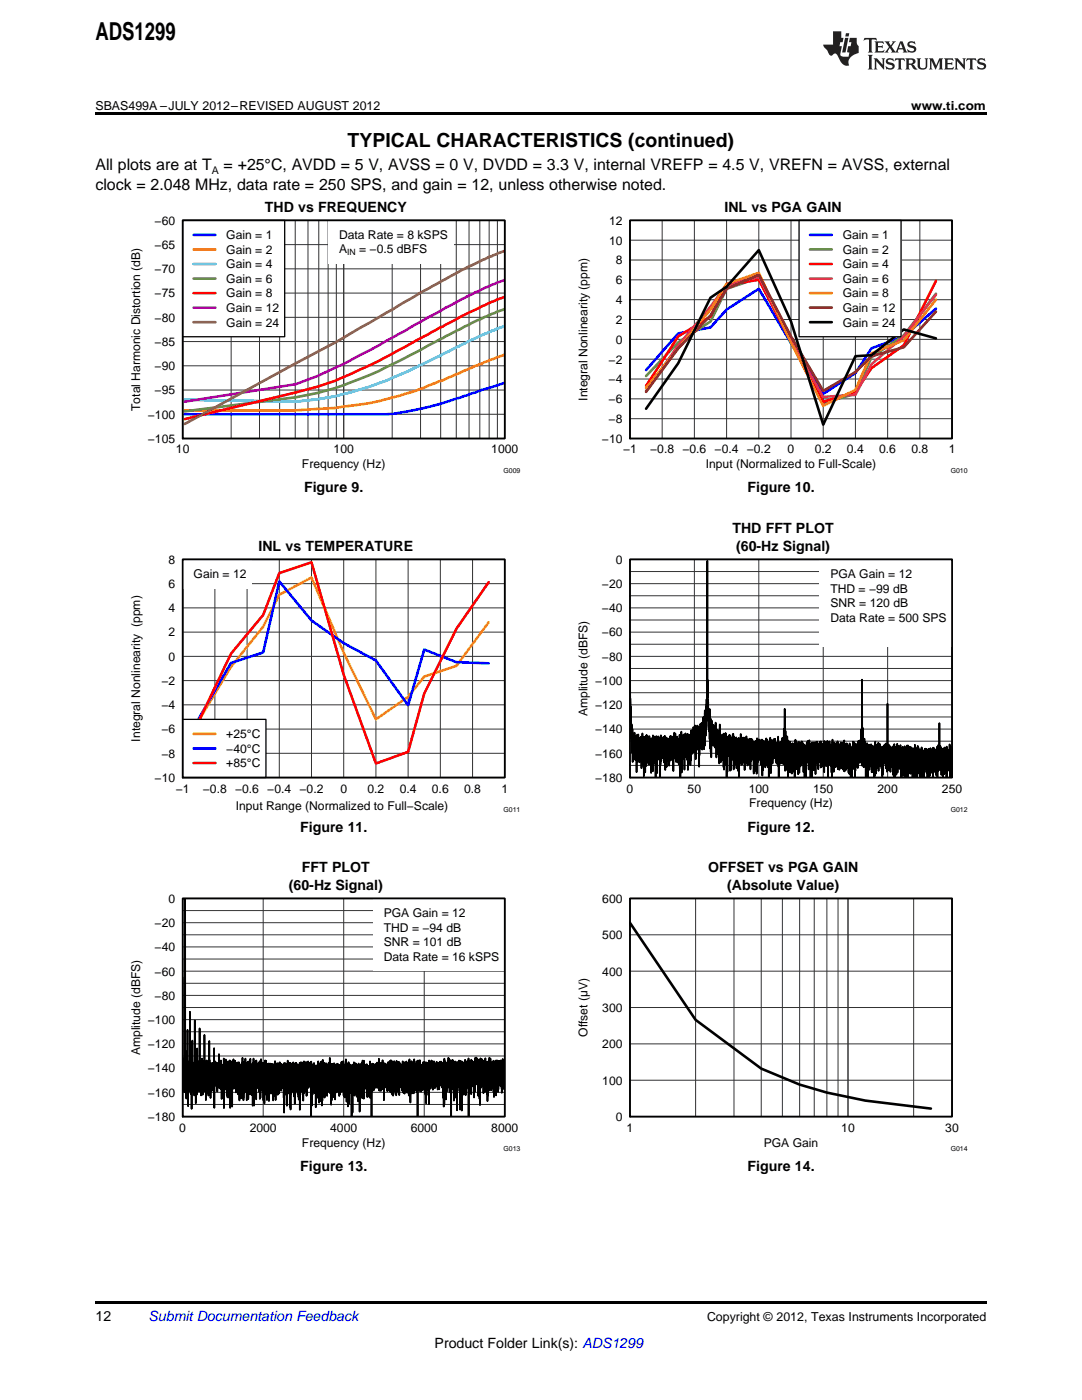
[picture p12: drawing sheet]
<svg xmlns="http://www.w3.org/2000/svg" width="216mm" height="279mm" viewBox="0 0 216 279" stroke-linecap="round" stroke-linejoin="round" font-family="sans-serif">
<path d="M36.4 179.3h64.3v43.5h-64.3z" fill="none" stroke="#000" stroke-width=".26"/>
<g fill="none" stroke="#333" stroke-width=".2">
<path d="M36.4 179.3h64.3v43.5h-64.3zM52.5 179.3v43.5M68.6 179.3v43.5M84.7 179.3v43.5M36.4 198.7h64.3M36.4 196.2h64.3M36.4 193.8h64.3M36.4 191.4h64.3M36.4 189h64.3M36.4 186.6h64.3M36.4 184.1h64.3M36.4 181.7h64.3"/>
<path d="M36.4 218h64.3M36.4 215.6h64.3M36.4 213.2h64.3M36.4 210.7h64.3M36.4 208.3h64.3M36.4 205.9h64.3M36.4 203.5h64.3M36.4 201.1h64.3M36.4 220.4h64.3"/>
</g>
<path d="M36.5 195.1v18.3v.5v-1.9l.1 5 .1-5 .1 6 .1-7.8v1v-.8v-31l.1 35.3 .1-3.2v4.7v-5l.1 8.1v-5.7v2.5v-3.3l.1 4.6v-4.8v4.8l.1-5.1v4v-10.8l.1 15.3 .1-8.9 .1 5v-4.3v3.1v-3.3l.1 3.9v-4.4v4.6l.1-3.9v1.8v-12.5v15.1l.1-5.1 .1 6.4v-5.7v2.7v-3v5.8l.1-5.8v9l.2-13.6v7.1l.1-2.7 .1 5.5v-5l.1 4.7v-4.4v2.8l.1-2.6v5.5l.1-15v12.1v-1.8v2.4v-3.7v5.5l.1-5.4v3.9l.1-3.8v7.4v-6.7v-.1v.6v-1.1l.1 5.7v-6.5v6.4l.1-9.3 .1 7.3v-3.8l.1 2.6v-3.1l.1 4.2v-4.1v3.8l.1-4.3 .1 6v-12.6l.1 12.3v-5.8l.1 5.2 .1-5.1v1.9v-1.4v6.3l.1-6.2 .1 4.3v-5.5l.1 7.3 .1-6.7v3.7v-3l.1 2.7v-2.5v.1v4.2l.1-4.9 .1 3.5v-9.1v9.5v-3.3l.1 5.1v-5.6l.2 7.4v-7.8l.1 5.9 .1-6.1v5.8l.1-4.6v4.9v-4.8v1.7v-1.4v4.9l.1-5.8 .1 6.4v-6.5l.1 5.6v-5.2v4.7l.1-9.6v8.6l.1-4 .1 6.8 .1-6.9v3.7l.1-3.5v5.3l.1-5.5 .1 5.4v-5.5l.1 4.8v-4.8v1.2v-.8l.1 5v-4.9l.1 4.2v-4.1v4.7v-8.2l.1 11.9 .1-9.3v4.8v-3.5v1.6v-1.7v2.6l.1-3.1v4v-4.1l.1 3.8 .1-4.2 .1 4.9v-4.7l.1 5.7v-4.6v2.9v-3.5l.1 3.6v-3.4v2.7v-2.5l.1 3.7v-4.8l.1 5.1v-6.7l.1 5.9v-3.1v1.2v-1.3v1.5l.1-1.6v1.7v-2.6v3.3l.1-3.6v5.5l.1-5.7v5.4v-4.6v3.9l.1-3.7v3.1v-2.9v6.5v-6.7l.1 5.1v-5.2v5.6v-5.5l.2 4.7v-4.6v2.7v-2.1v1.6v-1.4v4.4l.2-6.7v10v-9.3l.1 5.6v-5.2l.1 2.9v-3.2v4.1v-4.3v-.2l.1 4.4 .1-4.6v5.9l.1-4.7v4.5v-4l.1 5.5v-6.1l.1 6.5v-5.5v4.8l.1-6.5 .1 6.1v-5.8l.1 4.5v-4.3l.1 6.8v-7.5l.1 9.5 .1-9.2 .1 5.6v-4.4v4.8l.2-6.1v9.1l.1-8.8 .1 5.1 .1-5.8 .1 5.9v-3.8v2.1v-2.2v2.3v-2.8v3.7v-4.6l.1 5 .1-5.3 .1 5.4v-5l.1 5.4v-4.2v4.7v-5.6l.1 4.3 .1-4.3v5.5l.1-5.9 .1 4.6v-4.1v5.9l.2-6.4v4.2l.1-3.7v7.1v-7.2l.1 5.5v-5.3l.1 1.8v-1.2v5.6l.1-6.3v6.7v-6.1v2.6v-2.9l.1 6.3v-6.4v-.1v1.8v-1.9v4.9v-4.4l.1 3.8 .1-5.7 .1 6.2v-3.5v5.4l.1-6.8v7.2l.1-7.7v6.2l.1-5.7 .1 5.5 .1-6.6 .1 6v-5.2l.1 5v-4.6v7.1l.1-7.6 .2 4.2v-4.3v7.5l.1-7.2v4.8v-5.2l.1 5.5v-5.2l.1 4.9 .1-4.5v5.9v-7.1l.1 5.9v-3.4v2.2v-3.3l.1 3.6v-3.8l.1 6.1 .1-4.6v1v-1.2v1.7v-3.1l.1 4.4v-4.6v8.5v-7.8l.1 3.5v-3.6v4.8l.1-6.3 .1 9.3v-7.8l.1 1.5v-1.9v4.7l.1-4.6 .1 3.3v-4l.1 7.6v-7.8l.1 5v-4.4l.1 2.9v-2.3v4.4l.1-4.9 .1 3.9v-3.9l.1 3.6v-3.5v4.3v-4.6l.1 5.9 .1-6.2v7.5l.1-6.3v4.1l.1-4.8v6.8l.1-7.7 .1 4.9 .1-3.6v2.7v-2.5v4.6l.1-5.4v4.9v-4l.1 4.9v-5.4l.1 7.1v-7.5l.1 6v-5.3l.1 7.4v-7v2.7v-3.1l.1 3.3v-3.7v5.2v-6v5.3l.2-5.2v4.5v-3.6v5.9l.1-6.2 .1 7.3v-6.9l.1 5.3v-5l.1 4.1 .1-4.8v6.3v-6.4l.1 7.5v-6.4l.1 4.7 .1-5.7 .1 4.9 .1-4.5v5.6v-5.8v2.3v-2.5l.1 4.4 .1-4.4 .1 5.4 .1-3.4v4.8v-5.5v6v-6.7v3.6l.1-4v6.2v-5.2l.1 4.5v-4.9v1.4v-1.5v3.7l.1-4.5v4.7l.1-5.1 .1 7.7v-7.3l.1 4.5 .1-4.2v4.2v-4v4.4l.1-4.9v6.1l.1-5.8v6v-5.3v4.2l.1-5.2v4.5l.1-3.9v3.5v-2.9v2.1v-2v4.8l.1-5.9v5.4l.1-5.8v5l.1-4.5 .1 4.5v-3.9v3.7v-4.5l.1 5.4 .1-5.4v4.8l.1-4.4v4.2v-3.7v2.9l.1-3.4v4.2v-4.1l.2 4.1v-3.9v6.1v-6.9l.1 9.9 .1-9.9 .1 6.3v-6.3l.1 6 .1-5.9v3.8l.1-3.3v7.6v-7v1.7v-1.5v7.1l.1-7.7v3.3l.1-3v3v-4.6v6.6l.1-5.6 .1 4.6v-4.6v4.2l.1-4.7 .1 5v-4.5v8.2l.1-8.8 .1 9.3 .1-8.9v5.7v-5.7l.1 4.6v-4.8v5.2l.2-4.9 .1 4.4v-5v6l.1-5.6v6.4l.1-6.4v4.8l.1-4.8v7.9l.1-8v6.1l.1-6.3v5.8l.1-5.7 .1 4.3v-4l.2 5.1v-4.3v5l.1-5.7v3.9v-3.7l.1 6.2v-6v6.5v-6.2l.1 3.6 .1-4.8v9.4v-9.1v5.1l.1-4.9v4v-3.9l.1 4v-4.7l.1 3.8 .1-3.7v5.8l.1-5.3v5.2l.1-5v5.7l.1-6.3v7.5v-7.7l.1 6.2 .1-6.4v6v-4.2v4.3v-4.8l.1 3.2v-3.4v4.7v-5.2l.1 4.1v-4.3v4.4l.1-4.6 .1 5.7v-5.2v3.1v-2.7v2.6v-2.3l.1 .3v5.2v-6.1v5.8l.1-6.5 .2 5.2v-5.3v5.3l.1-4.6v4.4v-4.7v4.3l.1-4.4 .1 4.4v-4v2.9l.1-2.2v3.6l.1-4.7 .1 10.8v-11l.1 4.8v-4.3v3.4v-3.1l.1 7.9v-7.8l.1 5.6v-5.8l.1 3v-3.3l.1 5 .1-5.2 .1 6.1v-5.6l.1 5.3 .1-5.1v8.2v-8.2v5.5l.1-5.7 .1 4.1v-4v3.4v-3.3v2.1l.1-2.2v2.5v-2.5v4l.1-4 .1 6.4v-7.3v6.3l.2-5.4v7.4v-7.8l.1 5.8 .1-5.8 .1 4.4v-4.3v7.4l.2-8v6.9v-6.2v8.1v-7.4v1.4l.1-1.7v6.8l.1-8.2v5l.2-3.8v3.9l.1-4.5v6.8l.1-5.3v5.5v-6.1v4.1v-3.6v2.7l.1-3.4v3.7l.1-4.3v6.2v-4.6v-.1v1l.1-1v2v-2.6v2.9v-3.1v3.2l.1-3.9 .1 6.5v-5.6v2.9v-3.3l.1 5.3v-4.8l.1 3.1v-3.6l.1 4.4 .1-5.1v5.5l.1-6.4v7.1l.1-5.9 .1 5.2v-4.8v2.6l.1-2.5v7.7l.1-8.2 .1 6.5 .1-6.5v1.4v-1l.1 6.3v-4.8v.7v-1.9l.1 4.7 .1-5.5v5.5v-5.2l.1 4.1 .1-3.1v5.9v-6.3v3l.1-3.7v5.3l.1-5.1 .1 5.4 .1-5.7v3.7l.1-3.6v1.3v-.8v4.7l.1-5.2 .2 4.9v-4.2v5.6v-6.2l.1 5.9v-5.5l.1 5 .1-4.9 .1 4.3v-4.5v5.1l.1-6v5.7v-5.6l.1 5.4v-5.3v4.4l.1-4.1 .1 4.3v-4.9l.1 6.8 .1-5.4v5.6v-6.2l.1 6.4v-6.6l.1 5.9 .1-6.9 .2 8.5v-7.5l.1 4.5v-4.2v3.2l.1-2.8v2.3v-1.6v7l.2-8.8 .1 8.3v-7.9v5.8l.1-5.8 .1 4.3v-3.8v4.3v-4.4v2.4v-2.2v.9l.1-.5v4.6v-5.3v5.4l.1-5.5 .1 10.3v-9.3v2.3v-3l.1 5.7v-5.8v9.3v-9.6l.1 5 .1-4.3v2v-2.1v3l.1-4.1 .1 6.7 .1-5.7v3.4v-3.3v-.3l.1 3.5v-4.1l.1 5.8 .1-5.4 .1 6.3v-5.8v-.2v3.4v-3.6l.1 4.9 .1-5v5.1l.1-4.8v6.9l.1-7.6v6l.1-5.6 .1 9.3v-9.3v3.5v-3.2l.1 3.8v-3.4l.1 2.6v-2.8v2.4v-2.3l.1 3.5v-4.4v6.5l.1-6.7 .1 7.1v-7.6l.1 5.1 .1-4.4v5.2v-5.3l.1 7.1v-7.6l.1 5.8 .1-5.1 .1 3.8v-3.7v2.9l.1-2.6v1.5l.1-1.3v4.2l.1-4.8v6.5l.1-6.4v6.2v-5.9l.1 6.1v-6.1v4.8l.1-4.9 .1 4.4 .1-4.3v4.5v-4.5l.1 6.3v-7.3l.1 4.9 .1-4v2.2v-2v1.3v-1.2v5.2l.1-5.8v10.5l.1-10.3 .1 3.2v-3.5v5.3l.1-4.8v4.6l.1-5.1 .1 5.3v-5.2l.1 4.3 .1-4 .1 3.8v-3l.1 3.6v-4.5v2.3v-2.5v4.2l.1-4.3v4.2l.1-4.2v3.6l.1-3.8v5l.1-5 .1 4.3 .1-5.1v5.6l.1-3.5v4.2l.1-5.4 .1 4.6v-4.3l.1 5.2 .1-5.6 .1 3.8v-3.7v4.8l.1-5.4 .2 5.8v-5.2v2.2v-2.1l.1 .8v-.6v7.1v-7.4l.1 4.9v-4.4l.1 4.4 .1-4.8v4.1l.1-4 .1 3.2v-3l.1 2.6 .1-2.3v4.9l.2-5.9 .1 4.4v-4.2l.1 3.3v-3v5.3l.1-6v6.2v-4.9v.6l.1-1.3v3.6l.1-4.3v6.4l.1-6.3 .1 5.7 .1-5.5v6.6l.1-6.1v6.3l.1-6.8v6.5l.2-6.6v2.8l.1-2.4v5.4l.1-5.1v.2v5.1v-5.3l.1 5.2v-5.5l.1 6.4v-6.9l.1 5.9 .1-5.6v5.8v-5.9l.1 4.9v-4.5l.1 5v-4.2v1.2v-1l.1 4.9v-6.2l.1 6.6v-6.5l.1 4.6 .1-4.2 .1 4.5v-4.6v3.7l.1-3.4v4.4l.1-4.6 .1 5.2 .1-5.9 .1 6.3v-5.6l.1 4.5v-4.5l.1 3.6v-3.6v3.1v-2.9v5.6l.1-6.3v5.8l.1-4.9v3.7v-4l.1 4.6 .1-5.4 .1 6.3 .1-5.9v5.2l.1-5.3 .1 4.3v-3.3v2.6v-1.9v3.7v-4.7v5.5l.1-5.7v6l.1-7.2 .1 6.1v-5.2l.1 2.1v-1.6v7.2l.1-7.7v4.5l.1-5 .1 6.4v-5.8l.1 5.6 .1-5.7v3.9v-3.5l.1 5.4v-6.1l.1 6.2v-6.8l.1 6v-5.2l.2 4.6v-4.3l.1 3.3v-2.9v2.7v-2.1l.1 4.1v-5.8l.1 6.1 .1-6v11l.1-11.3v3.9l.1-.7v.9v-3.4l.1 4.3v-3.2v3.5v-3.5l.1 3.7v-3.9v4.5l.1-6.1v5.2l.1-4.6 .1 5.2v-4.7v5.2l.1-5.2v3.8l.2-4v5.1l.1-5.6 .1 3.8v-3.6v3.6l.1-3.8v4.2v-4.2v4.5l.1-4.5v5.3l.1-5.1v3v-2.9l.1 6.1v-6.2l.1 6.4v-6.6v8.2l.1-7.4 .1 3.4v-3.3v4.7l.2-5.5 .1 6.5 .1-6.4v8.2v-8.8v3.7l.1-2.6v3.9l.1-4.6v5.2l.1-4.7v4.8l.1-5.2v4l.1-4.5 .1 5.1 .1-4.2v4.1v-4.8l.1 5.7v-4.4v2.4l.1-3.1v4.1l.1-4.7 .1 5.3v-4.8l.2 4.8v-4.9v4.7l.1-4.2 .1 3.2v-4v3.8v-3l.1 3.3v-3.6l.1 4v-3.6v4.6v-5.3l.1 3.1v-3.1v2.8l.1-2.6v5.1l.1-4.7v4.7l.2-5.5v3.2v-2.3v2.8v-3.3l.2 3.5v-3.9l.1 4.7v-4.6l.1 5v-4.9l.1 3.2v-3.1l.1 6.9v-6.6l.1 4.4v-4.3v8.3l.1-9.1 .1 8.6v-9.1v6.3l.1-5.8v3.9l.1-3.6v3.1v-3.2l.1 7.4 .1-6.9v5.4v-5.2l.1 3.7v-4.1l.1 4.9v-5v4.2v-4.6l.1 3.8 .1-3v2.7v-4.2v5.9l.1-5.7 .1 4.6v-3.9v6v-6v1.4v-1.8l.1 4.8 .1-4.8 .1 5.5v-4.8v2.3v-1v9.3v-9.8v-.1l.1 5.2v-6.3v5l.1-5.1v5.5l.1-5.8 .1 5.3 .2-4.8v7.7v-7l.1 3.1v-3.3l.1 2.6v-3.3l.1 6.8 .1-6.5v7l.1-7 .1 9.5v-9.6l.1 4.5v-4.5v2.2v-1.9l.1 4.3v-4.1v4.1v-3.2v2.5l.2-4.3 .1 6.2 .1-5.2v8.9v-9.5l.1 4v-4.3v4.2l.1-3.9 .1 5.8v-6v9.8l.1-9.4v4.3v-4.6v6l.1-6v3.9l.1-3.6v6.3l.1-5.7v2.1v-2.5v4.1l.1-4.2 .1 5.9v-6.2l.1 6.3v-6.8l.1 7.1 .1-6.1v3.9v-4.5l.1 5.5 .1-5.6v4.8l.1-4.4 .1 4.8v-4.3v4.1v-5.2l.1 4.9v-5.3v11.7l.1-11.1v4.7l.1-4.3 .1 4v-3.2v2.4v-2l.1 4.8 .1-6.4v6.6v-6.9l.1 5.3 .1-5v3.5l.1-3.5v3v-2.9l.1 4.3v-4.2v4.4v-4l.1 2.4v-2.9l.1 7.1 .1-6.9 .1 5.8v-5.8v2.2v-2.4v2.5l.1-3.3v4.7l.1-3.5v3.6l.1-4.8v5.2l.1-4.1v4.3l.1-5.1 .1 3.5v-3.2v7l.1-7.2 .1 5.8v-4.7l.1 .9v-.7v6.5v-7.8l.1 9.1 .1-9.4 .1 5.9v-4.6l.1 3.7 .1-4.8 .1 3.8v-3.2v4.8l.1-5.1 .1 6.5v-6.4l.2 5.7v-5.2v5v-5v2.3v-1.8v1.2v-1l.1 4.9 .1-6.7v5.8l.1-5v5l.1-4.6 .1 6 .1-6v7.4v-7.3l.1 6.1v-6.8l.1 5.9v-5.7v5.5l.2-6.4 .1 6.4 .1-6.2v4.6l.1-3.7v5.4v-5.4l.1 5 .1-4.5v4.1l.1-5v5l.1-5 .1 6.2v-6.3l.1 7.2v-6.8l.1 5.9v-5.5l.1 5.4 .1-5.9v4.7v-4l.1 5.9v-7v5.5l.1-4.7v4.1l.1-4v5.2l.1-6.1 .1 6.3v-5v3.4v-3.6v4.7l.1-5.7 .1 4.8v-2.8l.1 2.6v-3.8v1.5v-1.7v2.9l.1-3.2 .1 4.8v-5.2l.1 4.1 .1-3.6v4.5v-4.7v6.2l.2-6.8 .1 6v-4.5l.1 2.9v-3.3v3.9v-3.9l.1 4.8v-5.1l.1 3.5v-3.3v5v-4.7v1.3v-.8" fill="none" stroke="#000" stroke-width=".35"/>
<path d="M74.4 179.3h26.3v14.5h-26.3z" fill="#fff"/>
<path d="M36.4 179.3h64.3v43.5h-64.3zM125.7 179.3h64.3v43.5h-64.3z" fill="none" stroke="#000" stroke-width=".35"/>
<path d="M36.4 111.6h64.3v43.6h-64.3zM125.7 179.3h64.3v43.5h-64.3z" fill="none" stroke="#000" stroke-width=".26"/>
<g fill="none" stroke="#333" stroke-width=".2">
<path d="M36.4 111.6h64.3v43.6h-64.3zM36.4 116.5h64.3M42.9 111.6v43.6M49.3 111.6v43.6M55.7 111.6v43.6M62.2 111.6v43.6M68.6 111.6v43.6M75 111.6v43.6M81.4 111.6v43.6M87.9 111.6v43.6M94.3 111.6v43.6M36.4 135.8h64.3"/>
<path d="M36.4 131h64.3M36.4 126.2h64.3M36.4 121.3h64.3M36.4 150.3h64.3M36.4 145.5h64.3M36.4 140.7h64.3M125.7 179.3h64.3v43.5h-64.3zM138.8 179.3v43.5M146.5 179.3v43.5M151.9 179.3v43.5M156.1 179.3v43.5M159.6 179.3v43.5"/>
<path d="M162.5 179.3v43.5M165 179.3v43.5M167.2 179.3v43.5M169.2 179.3v43.5M182.3 179.3v43.5M125.7 193.8h64.3M125.7 186.6h64.3M125.7 215.6h64.3M125.7 208.3h64.3M125.7 201.1h64.3"/>
</g>
<path d="M125.7 184.2l13.1 19.3 13.1 9.8 7.7 3.2 5.4 1.6 7.7 1.5 13.1 1.6" fill="none" stroke="#000" stroke-width=".52"/>
<path d="M97.5 124.2l-6.4 8.7-6.4 2.1-3.3 4-6.4 4.6-6.4-13.3-6.4-15.1-6.5 3.5-3.2 6.4-6.4 8-6.4 10.7" fill="none" stroke="#ffd700" stroke-width=".52"/>
<path d="M97.5 132.4l-6.4-.2-6.4-2.6-3.3 11.2-6.4-9-6.4-3.4-6.4-4.6-6.5-7.8-3.2 14.2-6.4 2.1-6.4 11.1" fill="none" stroke="#00f" stroke-width=".52"/>
<path d="M97.5 116.2l-6.4 9.3-6.4 12.9-3.3 11.6-6.4 2.4-6.4-17.7-6.4-22.5-6.5 2.2-3.2 8.3-6.4 7.8-6.4 13.4" fill="none" stroke="#f00" stroke-width=".52"/>
<path d="M36.4 143.6h16.7v11.6h-16.7z" fill="#fff"/>
<path d="M36.4 143.6h16.7v11.6h-16.7z" fill="none" stroke="#000" stroke-width=".26"/>
<path d="M38.6 146.5h4.4" fill="none" stroke="#ffd700" stroke-width=".52"/>
<path d="M38.6 149.4h4.4" fill="none" stroke="#00f" stroke-width=".52"/>
<path d="M38.6 152.3h4.4" fill="none" stroke="#f00" stroke-width=".52"/>
<path d="M36.4 111.6h13.9v5.8h-13.9z" fill="#fff"/>
<path d="M36.4 111.6h64.3v43.6h-64.3zM125.7 127.5l.1 14.2v-2.3l.2 8.1v-3l.1 2.8v-1.9l.1 4.7v-4.6v.2v6.4l.1-5.5v4.2l.1-3.3v3.8l.2-5.1 .1 5.5 .1-4.5v-.1l.1 3.5 .1-3.5v7l.1-7.5 .1 4 .2-4 .1 4.3v-3.2l.1 4.4v-4.4l.1 4.1 .1-4.6 .1 3.8v-4l.1 6.3v-5.5l.1 3.2 .1-4.6v6l.1-4.4v3.5l.1-2.6v2v-3.8l.1 7.8 .1-7.8 .1 3.7v-2.4v1.2v-.7v5.2l.1-7 .1 3.9v-2.4l.1 4.3v-6.2l.1 5.3 .2-5v4l.1-3.3v4.7l.1-4.2v4.4l.1-5.7 .1 5.5v-4.2v.4v-.8l.1 2.7v-2.8l.1 3.8v-4.2v7l.1-6.4 .1 2.9 .1-3.4 .1 6.5v-7.1l.1 4.2 .1-4v4.5l.1-4.5 .1 5.4v-5.2v4.5l.1-3.9v7.4l.1-6.8v2.3l.1-3.8v6v-5.5l.1 6.9 .1-6.8v4l.1-4.6 .1 4v-3.4l.1 2.7v-2.5v3.9v-4.3l.1 3.8v-3.2l.1 2.6v-2.3v7l.1-8.4 .1 1.2v-1.3v5.1l.1-4.4 .1 3.9v-3.4l.1 3.3v-2.9v2.5l.1-2.8v2.2l.1-3.1v4l.1-3.7v4.8l.2-5.2v6.7l.2-6.5 .1 3.1v-3.1v5.9l.1-4.6v1.5l.1-2.1v4l.1-4.5 .1 3.5v-3v2.9l.1-2.8v.9v-.6v4.5v-5.2l.1 4.5v-3.8l.1 2.5v-2.9v2.9l.1-4 .1 4.9 .1-4.4 .1 4 .1-4.2 .1 3.6v-3.7l.1 6.9v-6.2v2.6l.1-4.1 .2 5.2 .1-5v4l.1-2.8v4.5l.1-4 .1 3.5v-2.2v2v-4.4l.1 2.8v-2.2l.1 3.6v-3.7v4.7l.1-4.7v5l.1-4.9v-.1v3.5l.1-4.4v6.7l.1-6.1 .1 8v-7.2v3.8l.2-5.8v8.2l.1-7.1 .1 2.3 .1-2.6v2.7v-2.7v3.5v-3.6l.1 4.7 .1-4.8 .1 7v-6.2v3.1v-3.2l.1 2.4 .1-3.3v4.4l.1-3.2v3.5l.2-4.1v4.7l.1-5.3 .1 7.3v-6.8l.1 5.3v-4.8l.1 2.9v-3.3v4.3l.1-4.5v2.5v-2.7l.1 3.4v-3.4l.1 6.1v-4.8v1.4v-2.2v4.7l.1-5.9v2.6l.1-2.8 .1 4.8 .1-4.7 .1 4.4 .1-5.1v5l.1-3.7v2l.1-2.2v3.7l.1-5.1 .1 6.7 .1-6 .1 4.3v-4.8v3.7l.1-2.9v2.9v-3.9l.1 4.6 .2-3.8v4l.1-4.5v7.9v-7.2l.1 5 .1-5.8v2.3v-2.3l.1 2.6v-3.1v3.6l.1-3.5v1v-.6v4l.1-4.7 .1 4.1v-4.2v5.4v-4.7l.1 4v-4.5v4v-3.6l.1 1v-2.7l.1 4.4 .1-4.5v6.5l.1-5.7v5.1v-7.1v4l.1-3.3 .1 4.4v-4.2v1.2l.1-1.9v3.2l.1-5.8 .1 .6v-.3v-27.8l.1 27.4v-3.6l.1 7.2v-2.8l.1 5.3v-2.7l.1 3.2v-2.9l.1 3.1v-2.1v3.5l.1-6v7.9l.1-6v6.6v-6.4v6.4l.1-5.4v3.2v-2.8v6.1v-6.3v1l.1-1.6v3v-3.1v3.7l.1-3.9 .1 4.8v-3v2.1l.1-3v4.1l.1-4.2v3.8l.1-3.5 .1 4.2v-3.7l.1 2.7 .1-4 .1 4.7v-3.3v5.6l.2-5.4 .1 4.6v-4.7l.1 3.2v-2.8v2.3v-2.1l.1 4.3v-4.1l.1 5.3v-5v5.6l.1-7.8 .1 6.7v-4.1v3.8v-4l.1 3.4v-3.5v5.2l.1-4.8v1.5l.1-1.7v3.6l.1-4.1 .1 5v-4.4v.7v-1l.1 3.2 .1-3.6v6.6l.1-6.7v7.2v-6.8l.1 6v-6.1l.1 3.4 .1-3.8v5.4l.1-4.2v2v-1.9v1.7v-1.3l.1 4v-4.8v8v-7.9l.1 4.1v-4.3v6.9l.1-6.5v2.6v-2.7v3.1l.1-3.2v3.5v-3.8l.1 3.8v-2.9v2.9l.2-4.2 .1 7.2v-6.4l.1 4 .1-3.9v6.2v-6.6l.1 4.1 .1-3.8 .1 3.5 .1-4.5 .1 7.2v-6.6l.2 5v-3.7v.6v-.3v4v-4.9l.1 4v-3.7v2.4v-2.9l.1 3.2v-2.5v.8v-1.1l.1 2.6v-3.3l.1 6.1v-5.1v1.9l.1-2v3.6v-4.2l.1 3.7v-3.6l.1 6.3v-5.6v4.3l.1-5.3v2.3l.1-1.9v7.3v-5.4v1.3v-1.7v2.2v-2.8l.1 3.1v-3.9l.1 4 .1-5.3 .2 6.1v-5.2l.2 4.9v-4.6l.1 2.9v-3.4l.1 3.2v-2.7l.1 3v-3.5l.1 6.5v-6v3.1l.1-3.4 .1 3.7 .1-4.2 .2 5.5v-4.4l.1 4.8v-4.1v2.1v-2.5v3.2l.2-3.7v4.7l.1-5.1 .2 4.1v-3.7v5.7l.1-6.1 .1 4.5 .1-4.4v3.7l.1-3.6 .1 4v-3.3v3.2l.1-3.3 .1 6.2v-6.4l.1 3.3 .1-3.1v.6v-.3v4.5l.1-4.4v5v-5.1v2.4l.1-2.9v3.3l.1-3.4 .1 6.5v-7l.1 6.1v-6.1l.1 4.8v-4.2l.1 3.9v-2.6v2.4v-2.9v-.3l.1 .9v-1.1v2.7v-3v1.6l.1-1.8 .1 2.1v-2.3v2.1l.1-1.7v3.8l.1-3.9 .1 4.7 .1-5 .1 7.2v-5.7l.1 4.6 .1-4.9v.9v-1v3.5l.1-4.4v3.4l.1-3.2v2.8v-2v1.1v-.9v.5v2.8l.1-4.1 .1 1.8v-1.4v4.5v-5.1l.1 3.9 .1-4.5v4l.1-3.8v.1v5l.1-4.4v4.5l.1-4v4.3v-3.6v3.2l.1-3.5v3l.1-2.9v5.9l.1-7.2v5.9l.2-6.7 .1 7.1 .1-5.4v3.8v-3.6v1.9v-2.1v2.5l.1-3.7 .1 4.7 .1-4 .1 1.9v-2.2l.1 3.3 .1-4v3.5l.1-2.9v2.8v-3.4l.2 4.5 .1-3.5v3.9l.1-3.8v.6v-.5l.1 3.9v-4.2l.1 3.6v-3.7v3.2l.1-4.4 .1 8.2v-6.3v2.5v-2.9l.1 3.5 .1-3.8 .1 3.4v-.2v-3.3l.1 4.3v-4.2v4v-3.9l.1 3.9 .1-3.9v2.3l.1-3.3v3.7l.1-3.8 .1 5.3 .1-7.1 .1 5.1 .1-9 .1 12.3v-7.9l.2 5.7 .1-4.1v2v-1.6v5.8l.1-6.7 .1 4.3v-2.3v6.2M190 154.3v.9l-.1-5.9v4.1l-.2-4.5-.1 6.3-.1-6.6-.1 4.6v-3.5l-.1 2.6-.1-2.7v4.2l-.1-4v3.9l-.1-3.1v2.6v-2.2v4.2l-.1-6.2v6.2l-.1-6-.1 3.7v-3.5l-.1 3.5v-2v3.3l-.1-5v2v-1.4l-.1 4.7v-4.1v.6v-.8l-.1 3.6v-4.5v.3v-.2l-.1 5.8-.1-4.7v2v-2.2v3.5l-.1-3.7-.1 3.2v-4l-.1 5.4v-4.7v2.2v-2.8l-.1 3.1v-3.1v4.3l-.1-4.8-.1 4.7-.1-9.3v9.3l-.1-5-.2 5.4v-3.9v5l-.1-6.1-.1 3.4v-2.9l-.1 4.5v-3.9l-.1 4.6-.1-4.9v2.6l-.1-2.7v2.8l-.1-3.2v4.8l-.1-3.9-.1 2.9v-3.9v6l-.1-5.6-.1 4.7v-4.2v.8v-1.1v2.5l-.1-2.5v3.9l-.1-3.2v1.6v-2.5l-.1 3v-3.1v3.3v-3.5l-.2 5.6-.1-4.6v4.8l-.1-5.7-.1 2.2v-1.7v5.3v-5.1l-.1 2.5v-2.8v5.4l-.1-4.9v4v-4.1v3.7l-.1-4v4.4v-4.8l-.2 3.8-.1-3.9v3.6l-.1-3.5-.1 5.7-.1-5.1v2.4v-2.6l-.1 4.1-.1-4.2v5.4l-.2-6.1v5.7l-.1-5.3-.1 5.7-.1-5.4-.1 5-.1-4.9v1.8v-2.1v2.3l-.1-2.7-.1 5.1v-4.4l-.1 3.9v-4.9l-.1 5.3-.1-4.4v5.4v-5.8l-.1 5.8v-5.3l-.1 3.5-.1-4.8-.2 6.6v-5.5l-.1 5.1v-5.5l-.1 4.9v-4.2l-.1 2.5v-2.2v4.9l-.1-5.6v3.7l-.1-4-.1 4.7-.1-4.9v5.3l-.1-4.9v1.5l-.1-1.9-.1 4.6v-4.3v5l-.1-4.6v1.7v-2.6v3.8l-.1-3.9-.1 6.4-.1-6.4-.1 6-.1-5.3v3.2l-.1-3v5.5l-.2-6.3-.1 6v-5.5l-.1 4v-3.8v2.5l-.2-3-.1 5.8-.1-5.1v3.4v-3.1l-.1 5-.1-6.4-.2 4.7v-3.6v.6v-.5v3.5l-.1-4.4v3.2l-.2-3.3v3.4v-3.2l-.1 3v-2.8v4.9l-.1-5.8v3.8l-.1-3.2-.1 5.6v-5.3l-.2 3.5v-3.5l-.1 5.9-.1-6.7v6.7v-5.4l-.1 5-.1-5.9v5.4l-.1-4.7v3.2v-3.3v3l-.2-3.4v3.4l-.1-3v2.6v-2.4l-.1 3.4v-3.3v2v-1.3v3.6l-.1-5.2v4.6v-3.3l-.1 2v-2.9v3.5l-.2-4.2v5.1l-.1-4.3-.1 4.2v-13.2l-.1 13.6-.1-5-.1 4.4-.1-5v2.8v-1.9l-.1 2.7v-2.8l-.1 3.1v-3.7l-.1 3v-2.7l-.1 3.6v-2.7v1.8l-.1-1.5v3.8v-3.8l-.1 4.4v-4.8v5.3l-.1-6-.1 4.4-.1-3.5-.1 2.3v-2.3v2.9v-3.3l-.1 3.1-.1-4.2-.1 4.5-.1-3.8v4.8l-.1-5.6v3.4v-3.3l-.1 3v-2.4l-.1 4.3v-4.6v3.3l-.2-3.3v5.7v-5.7l-.1 2.8-.1-3.5v6.9l-.1-4.6-.1 4.9v-5.5l-.1 3.8v-3.9v.5v-.7v1.5v-1.8l-.1 3.9-.1-4.2v5.2l-.1-4.7-.1 4.8-.1-5.5-.1 3.8v-3.5v.4l-.1 3.2v-3.8l-.1 3.1v-3.1v4.9l-.1-5-.2 6.6-.1-4v4l-.1-6.9-.1 5.6-.1-4.7v.4l-.1 5.6v-4.7v1.6l-.1-2.1v3l-.1-5.6-.2 5.7-.1-7.8-.1 7.5-.1-17.2v16.7l-.2-6.7-.1 6.4-.1-3.2v3.5l-.1-4.5v3.3l-.1-2.8-.1 3.5-.1-3.9v5.1v-4.2v4.5l-.1-3.7v3.5v-3.4v1.1l-.1-1.4v1.8l-.1-2v3.3v-3.2v2.8l-.2-3.7v5.4l-.1-4.7v6.1l-.2-7.1v5.3v-4v.6v-.7l-.1 3-.1-3.1v3.4v-4.6l-.1 5.5v-4.6v3.2l-.1-2.4v5.4v-4.8v1.1l-.1-1.9-.1 4.8v-4.8l-.1 5.7v-5.8v3l-.1-3.8v4.8l-.1-5v6.1v-5v-.1v5l-.1-5.4-.1 5.2-.1-4.8v3.4v-4.1l-.1 4.6v-4.3l-.1 1.6-.1-2.3-.1 4.1v-2.7v4l-.1-5.2-.1 4.7-.1-4.3v5.1v-6.2l-.1 6.1-.1-5.6v5.3l-.1-5.3-.1 3.2v-2l-.1 2.8v-3.2v3l-.1-2v3.2l-.1-5.1-.1 4.4v-4l-.1 2.4-.1-2.4v.1v5l-.1-4.6-.1 3.5v-3.4v3.2l-.1-2.8v3.9l-.1-5.6v3.7l-.1-3.2-.1 4.1-.1-3.8v4.4l-.1-3.8v.9v-1.1l-.1 2.7v-2.6v3l-.2-4v5.9l-.1-5.7v3.7l-.2-4.5-.1 7.6v-5.5l-.1 4.5v-5.4l-.1 3.1v-3.3l-.1 4.2v-3.4l-.1 3.2v-3.6v3l-.1-4v2.9v-2.4l-.1 2.7-.1-1.5v2.7v-3.7l-.1 6.5-.1-7.3-.1 4.7-.1-4.1v4.4l-.1-3.5v1.2v-1.8v3.6l-.1-4.2-.1 4.2v-4.3v4.5l-.1-4.7v6.2l-.1-5.1-.2 4v-4.6l-.1 4.4v-3.4v.6v-1.4l-.1 2.6-.1-2.9v4.8l-.1-5.1v5.2l-.1-5.2-.1 3.6v-3.6l-.1 2.8v-2.4v1.1l-.1-.9v3.5l-.1-3.6v5v-5.1l-.1 2.2-.1-2.2v4l-.1-4.4-.1 3.5-.1-2.6v3.1v-2.8l-.1 5.3v-6.4l-.2 4.9-.1-4.5-.1 5.2-.1-5.5v4.3l-.1-4.2-.1 6.9-.1-6.9v6.9l-.1-6.3-.1 6.3v-6.7l-.1 4.1-.1-4.9-.1 5.9-.1-5.2-.1 3.4v-3.9l-.2 3.5v-3.3l-.1 4.2v-2.8l-.1 3.1v-3.8v6.4l-.1-4.9v.6v-1v1.2v-1.8l-.1 3.6v-4.2l-.1 6.5v-6.6l-.2 5.5v-5.8v3.9l-.1-2.4v1.3l-.1-2.6v2.2v-2.4l-.1 2.1v-2.5l-.1 3.6-.1-3.3v4.6l-.1-3.4v3.4l-.1-4.6-.1 6-.1-6.1-.1 6.4-.1-5.2v.5v-1l-.1 1.8v-2.2l-.1 5.1-.1-5.5-.1 5.5-.1-5.9-.1 7.6-.1-6.4v5.3l-.1-5.5-.1 4.4-.1-4.7-.1 4.9-.1-4.3v5.5v-5.4v3.5l-.1-4.1-.1 4.4v-4.1v2.6l-.1-2.4v5.3v-6.2l-.1 3.8-.1-3.4v5.6v-5l-.1 4.4-.1-5.6v5.3v-5.2l-.1 7.3" fill="none" stroke="#000" stroke-width=".35"/>
<path d="M125.7 111.6h64.3v43.6h-64.3z" fill="none" stroke="#000" stroke-width=".26"/>
<g fill="none" stroke="#333" stroke-width=".2">
<path d="M125.7 111.6h64.3v43.6h-64.3zM125.7 118.9h64.3M125.7 116.5h64.3M125.7 114.1h64.3M138.6 111.6v43.6M151.4 111.6v43.6M164.3 111.6v43.6M177.1 111.6v43.6M125.7 138.2h64.3M125.7 135.8h64.3M125.7 133.4h64.3M125.7 131h64.3"/>
<path d="M125.7 128.6h64.3M125.7 126.2h64.3M125.7 123.7h64.3M125.7 121.3h64.3M125.7 152.8h64.3M125.7 150.3h64.3M125.7 147.9h64.3M125.7 145.5h64.3M125.7 143.1h64.3M125.7 140.7h64.3"/>
</g>
<path d="M163.5 111.6h26.5v17.5h-26.5z" fill="#fff"/>
<path d="M125.7 111.6h64.3v43.6h-64.3z" fill="none" stroke="#000" stroke-width=".35"/>
<path d="M36.4 44h64.3v43.5h-64.3z" fill="none" stroke="#000" stroke-width=".26"/>
<g fill="none" stroke="#333" stroke-width=".2">
<path d="M36.4 44h64.3v43.5h-64.3zM36.4 58.5h64.3M36.4 53.7h64.3M36.4 48.8h64.3M46.1 44v43.5M51.8 44v43.5M55.8 44v43.5M58.9 44v43.5M61.5 44v43.5M63.6 44v43.5M65.5 44v43.5M67.1 44v43.5"/>
<path d="M68.6 44v43.5M78.3 44v43.5M83.9 44v43.5M87.9 44v43.5M91 44v43.5M93.6 44v43.5M95.7 44v43.5M97.6 44v43.5M99.2 44v43.5M36.4 77.8h64.3M36.4 73h64.3M36.4 68.2h64.3"/>
<path d="M36.4 63.3h64.3M36.4 82.7h64.3"/>
</g>
<path d="M100.7 76.4l-7.1 2.3a68.7 68.7 0 0 1-16.6 4h-40.1" fill="none" stroke="#00f" stroke-width=".52"/>
<path d="M100.7 70.8l-3.9 1.4-4.1 1.8a87.1 87.1 0 0 1-11.9 4.6 52.5 52.5 0 0 1-12.2 2.5l-1.7 .3-7.9 .5h-22.1" fill="none" stroke="#ee7600" stroke-width=".52"/>
<path d="M100.7 65.1l-4.7 1.8-5.9 2.9a171.6 171.6 0 0 1-14.5 6.7l-6.1 1.9a46.5 46.5 0 0 1-10.5 1.8l-22.1-.4" fill="none" stroke="#00bfff" stroke-width=".52"/>
<path d="M100.7 61.7l-1.7 .6-4.9 2.2-12.2 6.4a79.2 79.2 0 0 1-18.5 7.5l-4.4 .9-22.1 2.8" fill="none" stroke="#6e8b3d" stroke-width=".52"/>
<path d="M100.7 59.3l-2.6 .9-4.9 2.4-11.3 6a126.2 126.2 0 0 1-15 7.4l-3.5 1.2-4.4 1.1-22.1 5.3" fill="none" stroke="#f00" stroke-width=".52"/>
<path d="M100.7 55.9l-3.9 1.5-4.6 2.3-12.6 6.9a179 179 0 0 1-16.2 8.4l-4.4 1.7-22.1 3.5" fill="none" stroke="#9400d3" stroke-width=".52"/>
<path d="M100.7 50.1l-3.2 1.2-5.3 2.5-8.4 4.7-6.8 4a348.2 348.2 0 0 1-18 10l-22.1 12.1" fill="none" stroke="#8b5a2b" stroke-width=".52"/>
<path d="M36.4 44h20.4v23.2h-20.4z" fill="#fff"/>
<path d="M36.4 44h20.4v23.2h-20.4z" fill="none" stroke="#000" stroke-width=".26"/>
<path d="M38.6 46.9h4.4" fill="none" stroke="#00f" stroke-width=".52"/>
<path d="M38.6 49.8h4.4" fill="none" stroke="#ee7600" stroke-width=".52"/>
<path d="M38.6 52.7h4.4" fill="none" stroke="#00bfff" stroke-width=".52"/>
<path d="M38.6 55.6h4.4" fill="none" stroke="#6e8b3d" stroke-width=".52"/>
<path d="M38.6 58.5h4.4" fill="none" stroke="#f00" stroke-width=".52"/>
<path d="M38.6 61.4h4.4" fill="none" stroke="#9400d3" stroke-width=".52"/>
<path d="M38.6 64.3h4.4" fill="none" stroke="#8b5a2b" stroke-width=".52"/>
<path d="M65.5 44h25v8.7h-25z" fill="#fff"/>
<path d="M36.4 44h64.3v43.5h-64.3z" fill="none" stroke="#000" stroke-width=".35"/>
<path d="M125.7 44h64.3v43.5h-64.3z" fill="none" stroke="#000" stroke-width=".26"/>
<g fill="none" stroke="#333" stroke-width=".2">
<path d="M125.7 44h64.3v43.5h-64.3zM125.7 59.8h64.3M125.7 55.9h64.3M125.7 51.9h64.3M125.7 47.9h64.3M132.1 44v43.5M138.6 44v43.5M145 44v43.5M151.4 44v43.5M157.8 44v43.5M164.3 44v43.5M170.7 44v43.5"/>
<path d="M177.1 44v43.5M183.5 44v43.5M125.7 79.6h64.3M125.7 75.6h64.3M125.7 71.7h64.3M125.7 67.7h64.3M125.7 63.8h64.3M125.7 83.6h64.3"/>
</g>
<path d="M186.8 61.6l-6.5 5.5-6.4 2.4-3.2 5-6.4 4.1-6.5-10.1-6.4-10.9-6.4 4.2-3.2 3.6-6.5 1.1-6.4 7.4" fill="none" stroke="#00f" stroke-width=".52"/>
<path d="M186.8 58.6l-6.5 8.3-6.4 4.4-3.2 7.3-6.4 1.8-6.5-12.1-6.4-12.8-6.4 2.1-3.2 6.6-6.5 4.1-6.4 6.7" fill="none" stroke="#6e8b3d" stroke-width=".52"/>
<path d="M186.8 56.1l-6.5 12.8-6.4 4.6-3.2 4.7-6.4 2-12.9-24.3-6.4 .9-3.2 6.4-6.5 3.9-6.4 9.9" fill="none" stroke="#f00" stroke-width=".52"/>
<path d="M186.8 58.8l-6.5 8.3-6.4 5.6-3.2 6.1-6.4 .4-6.5-11.3-6.4-12.6-6.4 1.5-3.2 4.4-6.5 7.7-6.4 9.1" fill="none" stroke="#cd3278" stroke-width=".52"/>
<path d="M186.8 59.8l-6.5 8.1-6.4 2.6-3.2 7.3-6.4 3.2-6.5-12.7-6.4-13.8-6.4 2.1-3.2 5.2-12.9 15.6" fill="none" stroke="#ee7600" stroke-width=".52"/>
<path d="M186.8 62.2l-6.5 7.1-6.4 1.8-3.2 3.2-6.4 3.7-6.5-10.9-6.4-12.2-6.4 2.7-3.2 5.4-6.5 6.5-6.4 8.7" fill="none" stroke="#8b2500" stroke-width=".52"/>
<path d="M186.8 67.5l-6.5-1.8-6.4 5.2-3.2 .2-6.4 13.6-6.5-20.5-6.4-14.3-6.4 7.3-3.2 2.2-6.5 13.1-6.4 9.1" fill="none" stroke="#000" stroke-width=".52"/>
<path d="M159.4 44h20.4v23.2h-20.4z" fill="#fff"/>
<path d="M159.4 44h20.4v23.2h-20.4z" fill="none" stroke="#000" stroke-width=".26"/>
<path d="M161.6 46.9h4.4" fill="none" stroke="#00f" stroke-width=".52"/>
<path d="M161.6 49.8h4.4" fill="none" stroke="#6e8b3d" stroke-width=".52"/>
<path d="M161.6 52.7h4.4" fill="none" stroke="#f00" stroke-width=".52"/>
<path d="M161.6 55.6h4.4" fill="none" stroke="#cd3278" stroke-width=".52"/>
<path d="M161.6 58.5h4.4" fill="none" stroke="#ee7600" stroke-width=".52"/>
<path d="M161.6 61.4h4.4" fill="none" stroke="#8b2500" stroke-width=".52"/>
<path d="M161.6 64.3h4.4" fill="none" stroke="#000" stroke-width=".52"/>
<path d="M125.7 44h64.3v43.5h-64.3z" fill="none" stroke="#000" stroke-width=".35"/>
<g fill="#231f20">
<path d="M172.5 7.6l-.1 .5 .4-.2h.6v.1v2.1l-.2 .4h.9l-.2-.4v-2.1l.1-.1h.5l.5 .2-.2-.5zM174.5 8.3l.2 .3v1.5l-.2 .4h1.8l.2-.6a1.04 1.04 0 0 1-1.3 .2v-.7h.6l.3 .2v-.6l-.3 .2h-.6v-.6l.8-.1 .4 .3-.2-.5zM176.5 8.3l.9 1.1-.9 1.1h.8l-.2-.2 .4-.7 .5 .7-.2 .2h1.5l-.2-.2 .2-.4h.9l.1 .4-.2 .2h1l-.3-.3-.7-1.9h-.5l-.9 2-.8-1 .9-1h-.8l.1 .3-.4 .5-.3-.6 .1-.2zM179.7 8.6l.4 1h-.7zM181.3 8.4a.63 .63 0 0 0-.2 .7 .63 .63 0 0 0 .6 .4l.6 .2 .1 .2a.75 .75 0 0 1-.7 .4 .75 .75 0 0 1-.6-.5l.1 .7 .1-.1a1.11 1.11 0 0 0 1.5-.6 1.13 1.13 0 0 0-1.2-.8l-.1-.4a1.04 1.04 0 0 1 1.2 .2l-.2-.5-.2 .1-.4-.2zM173.2 10.9l.2 .4v2.2l-.2 .4h1l-.3-.4v-2.2l.3-.4zM174.3 11.6l.3 .4v1.5l-.3 .4h.8l-.2-.4v-1.3l1.5 1.7v-1.9l.2-.4h-.7l.2 .4v.9l-1.1-1.3zM177 11.8a.62 .62 0 0 0-.2 .7 .62 .62 0 0 0 .6 .4l.6 .1 .1 .3a.76 .76 0 0 1-.7 .3 .76 .76 0 0 1-.7-.4l.2 .7 .1-.1a1.11 1.11 0 0 0 1.5-.6 1.13 1.13 0 0 0-1.2-.8l-.1-.4a1.04 1.04 0 0 1 1.2 .2l-.2-.6-.2 .1-.5-.1zM178.7 11.6l-.2 .6a.61 .61 0 0 1 .8-.3v1.6l-.2 .4h.9l-.2-.4v-1.6a.63 .63 0 0 1 .7 .3l-.1-.6zM180.6 11.6l.3 .4v1.5l-.3 .4h1l-.2-.2-.1-.8 .6 .2a.76 .76 0 0 0 1.2 .7l-1-1a.58 .58 0 0 0 .6-.5 .58 .58 0 0 0-.5-.6zM181.4 11.9h.1a.45 .45 0 0 1 .5 .1 .45 .45 0 0 1 .1 .5l-.8 .2zM182.9 11.6l.2 .2a2.17 2.17 0 0 0 .3 1.9 .99 .99 0 0 0 1.6-.6v-1.1l.2-.4h-.7l.2 .2a1.92 1.92 0 0 1-.2 1.8 .6 .6 0 0 1-.9-.5v-1.1l.2-.4zM185.4 11.6l.2 .4v1.5l-.2 .4h.7l-.2-.4v-1.4l.8 1.8 .8-1.8v1.4l-.2 .4h.9l-.2-.4v-1.5l.2-.4h-.8l-.6 1.5-.6-1.5zM188.4 11.6l.2 .4v1.5l-.2 .4h1.8l.1-.6a1.04 1.04 0 0 1-1.2 .1v-.6h.5l.4 .2v-.6l-.4 .2h-.5v-.7h.8l.3 .3-.1-.6zM190.5 11.6l.2 .4v1.5l-.2 .4h.7l-.2-.4v-1.3l1.5 1.7v-1.9l.2-.4h-.7l.2 .4v.9l-1.1-1.3zM192.9 11.6l-.1 .6a.61 .61 0 0 1 .7-.3l.1 1.6-.3 .4h1l-.3-.4 .1-1.6a.63 .63 0 0 1 .7 .3l-.1-.6zM195.2 11.8a.62 .62 0 0 0-.2 .7 .62 .62 0 0 0 .6 .4l.6 .1 .1 .3a.76 .76 0 0 1-.7 .3 .76 .76 0 0 1-.6-.4l.1 .7 .1-.1a1.11 1.11 0 0 0 1.6-.6 1.13 1.13 0 0 0-1.3-.8l-.1-.4a1.04 1.04 0 0 1 1.2 .2l-.1-.6-.2 .1-.5-.1z"/>
<path d="M166.2 6.3v2.6h-1.9v.4l.8 .9a.91 .91 0 0 0 1 .8 .56 .56 0 0 1 .5-.3 .56 .56 0 0 1 .5 .3l.4 .8a1.53 1.53 0 0 0 1.9 1.2 1.54 1.54 0 0 1 1-2.1l.9-.3v-1.4a1.52 1.52 0 0 1-.4-1.6h-1.3l-.2 .8h.5l-.2 .8h-.5l-.1 1v.2l.4 .1-.2 .8a1.93 1.93 0 0 1-1.6-.3l.3-1.8h-.5l.2-.8h.4l.2-.8h-.4v-1.3zM168.6 7.6l-.6 2.9h.7l.6-2.9zM168.8 6.6l-.1 .7h.6l.2-.7z"/>
</g>
<path d="M19 259.7h177.8v.5h-177.8z" fill="#000"/>
<g fill="#fff">
<path d="M156.1 235.4h.4v.7h-.4z"/>
<path d="M66.9 235.4h.3v.7h-.3z"/>
<path d="M156.1 167.7h.4v.7h-.4z"/>
<path d="M66.9 167.7h.3v.7h-.3z"/>
<path d="M156.1 100h.4v.8h-.4z"/>
<path d="M66.9 100h.3v.8h-.3z"/>
</g>
<path d="M19 22.5h177.8v.5h-177.8z" fill="#000"/>
<text font-size="4.9" x="19" y="7.9">ADS1299</text>
<text font-size="3.9" x="69.4" y="29.3">TYPICAL CHARACTERISTICS (continued)</text>
<g font-size="3.2">
<text x="19" y="34">All plots are at T</text>
<text x="44.6" y="34">= +25°C, AVDD = 5 V, AVSS = 0 V, DVDD = 3.3 V, internal VREFP = 4.5 V, VREFN = AVSS, external</text>
<text x="19" y="37.9">clock = 2.048 MHz, data rate = 250 SPS, and gain = 12, unless otherwise noted.</text>
</g>
<g font-size="2.8">
<text x="52.8" y="42.3">THD vs FREQUENCY</text>
<text x="144.6" y="42.3">INL vs PGA GAIN</text>
<text x="60.7" y="98.3">Figure 9.</text>
<text x="149.2" y="98.3">Figure 10.</text>
<text x="146.2" y="106.4">THD FFT PLOT</text>
<text x="51.6" y="110">INL vs TEMPERATURE</text>
<text x="146.9" y="110">(60-Hz Signal)</text>
<text x="59.9" y="165.9">Figure 11.</text>
<text x="149.2" y="165.9">Figure 12.</text>
<text x="57.6" y="177.7">(60-Hz Signal)</text>
<text x="60.3" y="174.1">FFT PLOT</text>
<text x="141.3" y="174.1">OFFSET vs PGA GAIN</text>
<text x="145.1" y="177.7">(Absolute Value)</text>
<text x="59.9" y="233.6">Figure 13.</text>
<text x="149.2" y="233.6">Figure 14.</text>
<text x="19" y="263.6">12</text>
<text x="86.7" y="269">Product Folder Link(s): ADS1299</text>
</g>
<text font-size="2.8" fill="#0000c8" x="29.6" y="263.6">Submit Documentation Feedback</text>
<g font-size="2.5">
<text x="19" y="21.9">SBAS499A –JULY 2012–REVISED AUGUST 2012</text>
<text x="181.8" y="21.9">www.ti.com</text>
<text x="141.1" y="263.6">Copyright © 2012, Texas Instruments Incorporated</text>
</g>
<g font-size="2.4">
<text x="30.9" y="44.8">−60</text>
<text x="45.2" y="47.7">Gain = 1</text>
<text x="67.6" y="47.7">Data Rate = 8 kSPS</text>
<text x="121.5" y="44.8">12</text>
<text x="168.2" y="47.7">Gain = 1</text>
<text x="30.9" y="49.7">−65</text>
<text x="45.2" y="50.7">Gain = 2</text>
<text x="45.2" y="53.6">Gain = 4</text>
<text x="67.6" y="50.5">A</text>
<text x="71.7" y="50.5">= −0.5 dBFS</text>
<text x="121.5" y="48.8">10</text>
<text x="122.9" y="52.8">8</text>
<text x="168.2" y="50.7">Gain = 2</text>
<text x="168.2" y="53.6">Gain = 4</text>
<text x="30.9" y="59.4">−75</text>
<text x="30.9" y="54.5">−70</text>
<text x="45.2" y="56.5">Gain = 6</text>
<text x="45.2" y="59.4">Gain = 8</text>
<text x="122.9" y="56.7">6</text>
<text x="168.2" y="56.5">Gain = 6</text>
<text x="168.2" y="59.4">Gain = 8</text>
<text x="30.9" y="64.2">−80</text>
<text x="45.2" y="62.3">Gain = 12</text>
<text x="45.2" y="65.2">Gain = 24</text>
<text x="122.9" y="64.6">2</text>
<text x="122.9" y="60.7">4</text>
<text x="168.2" y="62.3">Gain = 12</text>
<text x="168.2" y="65.2">Gain = 24</text>
<text x="30.9" y="69">−85</text>
<text x="122.9" y="68.6">0</text>
<text x="30.9" y="73.9">−90</text>
<text x="121.5" y="76.5">−4</text>
<text x="121.5" y="72.6">−2</text>
<text x="28" y="82" transform="rotate(-90 28 82)">Total Harmonic Distortion (dB)</text>
<text x="29.5" y="83.5">−100</text>
<text x="30.9" y="78.7">−95</text>
<text x="117.2" y="80" transform="rotate(-90 117.2 80)">Integral Nonlinearity (ppm)</text>
<text x="121.5" y="80.5">−6</text>
<text x="29.5" y="88.4">−105</text>
<text x="120.1" y="88.4">−10</text>
<text x="121.5" y="84.4">−8</text>
<text x="35.1" y="90.5">10</text>
<text x="60.2" y="93.5">Frequency (Hz)</text>
<text x="66.6" y="90.5">100</text>
<text x="98" y="90.5">1000</text>
<text x="124.3" y="90.5">−1</text>
<text x="129.7" y="90.5">−0.8 −0.6 −0.4 −0.2</text>
<text x="140.8" y="93.5">Input (Normalized to Full-Scale)</text>
<text x="157.2" y="90.5">0</text>
<text x="162.6" y="90.5">0.2</text>
<text x="169" y="90.5">0.4</text>
<text x="175.4" y="90.5">0.6</text>
<text x="181.9" y="90.5">0.8</text>
<text x="189.3" y="90.5">1</text>
<text x="33.6" y="112.5">8</text>
<text x="122.9" y="112.5">0</text>
<text x="33.6" y="117.3">6</text>
<text x="38.6" y="115.4">Gain = 12</text>
<text x="120.1" y="117.3">−20</text>
<text x="165.7" y="115.4">PGA Gain = 12</text>
<text x="165.7" y="118.3">THD = −99 dB</text>
<text x="33.6" y="122.2">4</text>
<text x="120.1" y="122.2">−40</text>
<text x="165.7" y="121.2">SNR = 120 dB</text>
<text x="165.7" y="124.1">Data Rate = 500 SPS</text>
<text x="33.6" y="131.9">0</text>
<text x="33.6" y="127">2</text>
<text x="120.1" y="131.9">−80</text>
<text x="120.1" y="127">−60</text>
<text x="32.2" y="136.7">−2</text>
<text x="118.8" y="136.7">−100</text>
<text x="32.2" y="141.5">−4</text>
<text x="117.2" y="143" transform="rotate(-90 117.2 143)">Amplitude (dBFS)</text>
<text x="118.8" y="141.5">−120</text>
<text x="28" y="148" transform="rotate(-90 28 148)">Integral Nonlinearity (ppm)</text>
<text x="32.2" y="146.4">−6</text>
<text x="45.2" y="147.3">+25°C</text>
<text x="118.8" y="146.4">−140</text>
<text x="32.2" y="151.2">−8</text>
<text x="45.2" y="150.2">−40°C</text>
<text x="45.2" y="153.1">+85°C</text>
<text x="118.8" y="151.2">−160</text>
<text x="30.9" y="156">−10</text>
<text x="35.1" y="158.2">−1</text>
<text x="40.5" y="158.2">−0.8 −0.6 −0.4 −0.2</text>
<text x="47" y="161.6">Input Range (Normalized to Full−Scale)</text>
<text x="67.9" y="158.2">0</text>
<text x="73.3" y="158.2">0.2</text>
<text x="79.8" y="158.2">0.4</text>
<text x="86.2" y="158.2">0.6</text>
<text x="92.6" y="158.2">0.8</text>
<text x="100" y="158.2">1</text>
<text x="118.8" y="156">−180</text>
<text x="125" y="158.2">0</text>
<text x="137.2" y="158.2">50</text>
<text x="149.4" y="158.2">100</text>
<text x="149.5" y="161.1">Frequency (Hz)</text>
<text x="162.2" y="158.2">150</text>
<text x="175.1" y="158.2">200</text>
<text x="188" y="158.2">250</text>
<text x="30.9" y="185">−20</text>
<text x="33.6" y="180.2">0</text>
<text x="76.6" y="183.1">PGA Gain = 12</text>
<text x="76.6" y="186">THD = −94 dB</text>
<text x="120.2" y="180.2">600</text>
<text x="30.9" y="189.8">−40</text>
<text x="76.6" y="188.9">SNR = 101 dB</text>
<text x="76.6" y="191.8">Data Rate = 16 kSPS</text>
<text x="120.2" y="187.4">500</text>
<text x="30.9" y="194.7">−60</text>
<text x="120.2" y="194.7">400</text>
<text x="30.9" y="199.5">−80</text>
<text x="120.2" y="201.9">300</text>
<text x="29.5" y="209.2">−120</text>
<text x="29.5" y="204.4">−100</text>
<text x="117.2" y="206.9" transform="rotate(-90 117.2 206.9)">Offset (µV)</text>
<text x="120.2" y="209.2">200</text>
<text x="28" y="210.6" transform="rotate(-90 28 210.6)">Amplitude (dBFS)</text>
<text x="29.5" y="214">−140</text>
<text x="29.5" y="218.9">−160</text>
<text x="120.2" y="216.5">100</text>
<text x="29.5" y="223.7">−180</text>
<text x="35.8" y="225.8">0</text>
<text x="49.8" y="225.8">2000</text>
<text x="65.9" y="225.8">4000</text>
<text x="82" y="225.8">6000</text>
<text x="98" y="225.8">8000</text>
<text x="122.9" y="223.7">0</text>
<text x="125" y="225.8">1</text>
<text x="167.9" y="225.8">10</text>
<text x="188.6" y="225.8">30</text>
<text x="60.2" y="228.8">Frequency (Hz)</text>
<text x="152.4" y="228.8">PGA Gain</text>
</g>
<text font-size="2.1" x="42.3" y="34.6">A</text>
<text font-size="1.7" x="69.3" y="50.9">IN</text>
<g font-size="1.4">
<text x="100.5" y="94.4">G009</text>
<text x="189.7" y="94.4">G010</text>
<text x="100.5" y="162.1">G011</text>
<text x="189.7" y="162.1">G012</text>
<text x="100.5" y="229.7">G013</text>
<text x="189.7" y="229.7">G014</text>
</g>
</svg>
